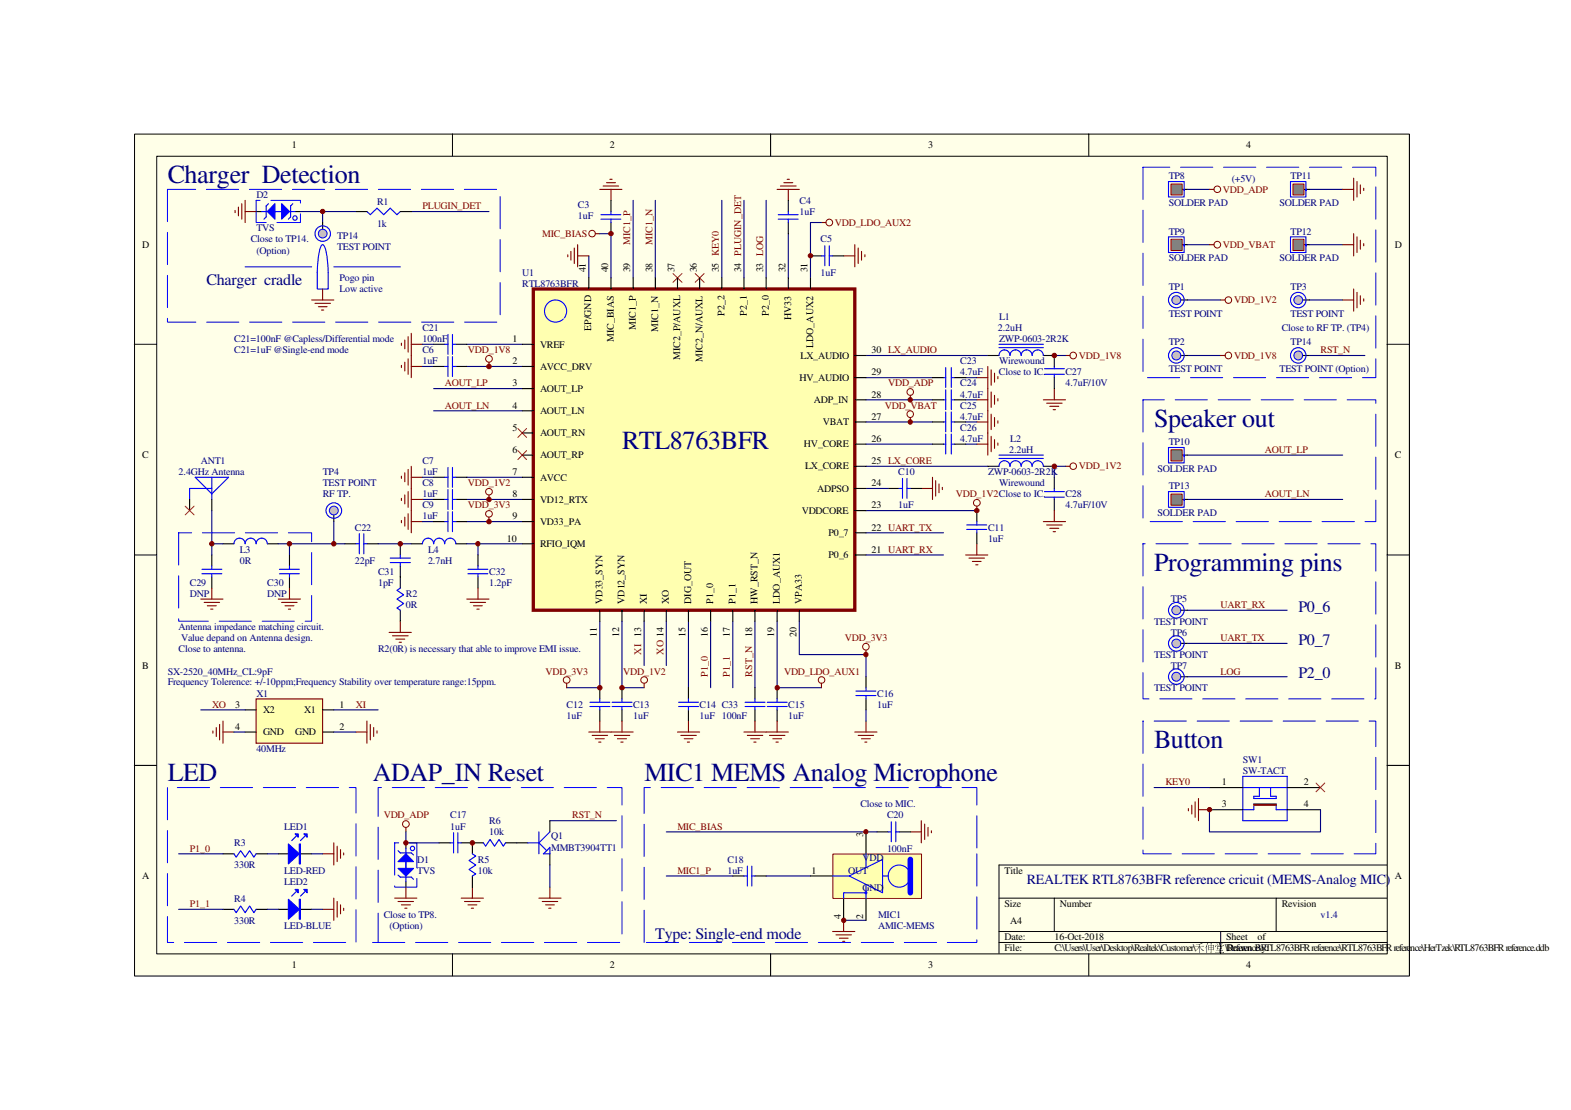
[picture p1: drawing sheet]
<svg xmlns="http://www.w3.org/2000/svg" width="297mm" height="210mm" viewBox="0 0 297 210" stroke-linecap="round" stroke-linejoin="round" font-family="sans-serif">
<path d="M25.4 25.4h241.1v159.2h-241.1z" fill="#ffffe8"/>
<g fill="none" stroke="#000" stroke-width=".19">
<path d="M25.4 25.4h241.1v159.2h-241.1zM29.6 29.5h232.7v150.9h-232.7zM85.6 25.3v4.2M145.7 25.3v4.2M205.9 25.3v4.2M25.4 65.1h4.2M262.3 65.1h4.1M25.4 104.9h4.2M262.3 104.9h4.1M25.4 144.7h4.2M262.3 144.7h4.1M188.9 169.8h73.4"/>
<path d="M188.9 176.1h73.4M188.9 178.2h73.4M199.3 169.8v6.3M230.8 176.1v4.2M241.3 169.8v6.3M262.3 163.6h-73.4v16.7M85.6 180.3v4.2M145.7 180.3v4.2M205.9 180.3v4.2"/>
</g>
<g fill="none" stroke="#000080" stroke-width=".21">
<path d="M119.7 37.9v14.6M123.9 37.9v14.6M144.9 37.9v14.6M111.3 48.4v4.1M113.4 44.2h2.1v8.3M149.1 44.2v8.3M155.3 42.1h-2.1v10.4M79.9 69.3h2.1M79.9 65.1h2.1M82 73.5h16.8M82 77.7h16.8M88.3 69.3h10.5"/>
<path d="M88.3 65.1h10.5M163.7 79.8h12.6M163.7 75.6h12.6M163.7 71.4h12.6M163.7 67.2h23.1M182.6 79.8h2.1M182.6 75.6h2.1M182.6 71.4h2.1M199.3 67.2h2.2M79.9 94.4h2.1M79.9 90.3h2.1M79.9 98.6h2.1"/>
<path d="M88.3 94.4h10.5M88.3 90.3h10.5M88.3 98.6h10.5M163.7 88.2h23.1M163.7 84h12.6M163.7 96.6h21M182.6 84h2.1M201.5 88.2h-2.2v2.1M75.7 102.8h2.1M98.8 102.8h-8.4v2.1M113.4 117.5v12.5h-6.3M117.6 117.5v12.5h4.2"/>
<path d="M121.8 117.5v8.4M126 117.5v8.4M130.2 117.5v12.5M134.4 117.5v12.5M138.6 117.5v12.5M142.7 117.5v12.5M146.9 117.5v12.5h8.4M151.1 117.5v6.3h12.6v4.2M163.7 100.8h14.7M163.7 104.9h14.7M163.7 134.2v2.2"/>
</g>
<g fill="none" stroke="#800000" stroke-width=".21">
<path d="M113.4 35.8h4.2M114 35.2h3M114.7 34.5h1.7M115.3 33.9h.4M115.5 35.8v2.1M146.9 35.8h4.2M147.6 35.2h2.9M148.2 34.5h1.7M148.8 33.9h.5M149.1 35.8v2.1M107.4 48.2v.4M107.9 47.5v1.7"/>
<path d="M108.6 46.9v2.9M109.2 48.4h2.1M109.2 46.3v4.2M112.6 44.2h.8M155.3 42.1h.9M159.5 48.4h2.1M161.6 46.3v4.2M162.3 46.9v2.9M162.9 47.5v1.7M163.5 48.2v.4M75.9 64.9v.4M75.9 69.1v.4"/>
<path d="M76.5 64.3v1.7M76.5 68.5v1.6M77.2 63.7v2.9M77.2 67.9v2.9M77.8 63v8.4M77.8 69.3h2.1M77.8 65.1h2.1M92.5 68.5v.8M172.1 74.8v.8M172.1 79v.8M184.7 75.6h2.1M184.7 79.8h2.1"/>
<path d="M184.7 71.4h2.1M186.8 69.3v16.8M187.4 69.9v3M187.4 74.1v2.9M187.4 78.3v2.9M188 70.6v1.7M188 74.8v1.7M188 79v1.6M188.7 71.2v.4M188.7 75.4v.4M188.7 79.6v.4M197.3 75.6h4.2"/>
<path d="M197.9 76.2h2.9M198.5 76.8h1.7M199.1 77.5h.5M199.3 73.5v2.1M201.5 67.2h.8M75.9 90v.5M75.9 94.2v.5M75.9 98.4v.4M76.5 89.4v1.7M76.5 93.6v1.7M76.5 97.8v1.7M77.2 88.8v2.9"/>
<path d="M77.2 93v2.9M77.2 97.2v2.9M77.8 88.2v12.6M77.8 98.6h2.1M77.8 90.3h2.1M77.8 94.4h2.1M92.5 93.6v.8M92.5 97.8v.8M174.2 92.4h2.1M176.3 90.3v4.1M176.9 90.9v2.9M177.5 91.5v1.7"/>
<path d="M178.2 92.2v.4M184.7 84h2.1M184.7 95.7v.9M187.4 82.5v2.9M188 83.1v1.7M188.7 83.8v.4M197.3 98.6h4.2M197.9 99.3h2.9M198.5 99.9h1.7M199.3 96.6v2M201.5 88.2h.8M73.6 119.6h4.2"/>
<path d="M75.7 117.5v2.1M88.3 113.3h4.2M88.9 113.9h2.9M89.5 114.6h1.7M90.2 115.2h.4M90.4 111.2v2.1M182.6 104.9h4.2M183.2 105.5h2.9M183.8 106.2h1.7M184.5 106.8h.4M184.7 102.8v2.1M199.1 100.5h.5"/>
<path d="M74.2 120.2h3M74.8 120.9h1.7M75.5 121.5h.4M107.1 129.2v.8M111.3 138.4h8.4M112 139.1h2.9M112.6 139.7h1.7M113.4 136.4v2M116.2 139.1h2.9M116.8 139.7h1.6M117.6 136.4v2M121.8 129.2v.8"/>
<path d="M128.1 138.4h4.2M128.7 139.1h3M129.4 139.7h1.6M130.2 136.4v2M140.7 138.4h8.4M141.3 139.1h2.9M141.9 139.7h1.7M142.7 136.4v2M145.5 139.1h2.9M146.1 139.7h1.7M146.9 136.4v2M155.3 129.2v.8"/>
<path d="M161.6 138.4h4.2M162.3 139.1h2.9M162.9 139.7h1.6M163.7 122.9v.9M163.7 136.4v2M113.2 140.3h.4M117.4 140.3h.4M130 140.3h.4M142.5 140.3h.5M146.7 140.3h.4M163.5 140.3h.4"/>
</g>
<g fill="none" stroke="#800000" stroke-width=".19">
<circle cx="111.9" cy="44.2" r=".62"/>
<circle cx="156.8" cy="42.1" r=".63"/>
<circle cx="92.5" cy="67.9" r=".63"/>
<circle cx="172.1" cy="78.3" r=".62"/>
<circle cx="172.1" cy="74.1" r=".62"/>
<circle cx="202.9" cy="67.2" r=".63"/>
<circle cx="92.5" cy="93" r=".63"/>
<circle cx="92.5" cy="97.2" r=".63"/>
<circle cx="184.7" cy="95.1" r=".64"/>
<circle cx="202.9" cy="88.2" r=".62"/>
<circle cx="107.1" cy="128.6" r=".63"/>
<circle cx="121.8" cy="128.6" r=".63"/>
<circle cx="155.3" cy="128.6" r=".62"/>
<circle cx="163.7" cy="122.3" r=".62"/>
</g>
<g fill="none" stroke="#00f" stroke-width=".21">
<path d="M113.6 40.6h3.8M113.6 41.4h3.8M115.5 40v.6M115.5 41.4v.7M147.1 40.6h3.8M147.1 41.4h3.8M149.1 40v.6M149.1 41.4v.7M155.3 48.4h.7M156 46.5v3.7M156.8 48.4h.6M156.8 46.5v3.7"/>
<path d="M84.1 65.1h.6M84.1 69.3h.6M84.7 63.2v3.8M84.7 67.4v3.8M85.6 65.1h.6M85.6 63.2v3.8M85.6 67.4v3.8M85.6 69.3h.6M188.9 67.2a1.04 1.04 0 0 1 1-1 1.04 1.04 0 0 1 1.1 1 1.06 1.06 0 0 1 1-1 1.06 1.06 0 0 1 1.1 1 1.04 1.04 0 0 1 1-1 1.04 1.04 0 0 1 1.1 1 1.06 1.06 0 0 1 1-1 1.06 1.06 0 0 1 1.1 1M188.9 65.1h8.4M188.9 65.7h8.4M197.5 70.8h3.7"/>
<path d="M197.5 69.7h3.7M199.3 69.3v.4M199.3 70.8v.6M84.1 90.3h.6M84.1 94.4h.6M84.1 98.6h.6M84.7 88.4v3.8M84.7 92.6v3.8M84.7 96.8v3.7M85.6 88.4v3.8M85.6 92.6v3.8M85.6 96.8v3.7"/>
<path d="M85.6 90.3h.6M85.6 94.4h.6M85.6 98.6h.6M170 92.4h.6M170.6 90.5v3.7M171.5 92.4h.6M171.5 90.5v3.7M182.8 99.3h3.8M184.7 98.6v.7M188.9 88.2a1.04 1.04 0 0 1 1-1.1 1.04 1.04 0 0 1 1.1 1.1 1.06 1.06 0 0 1 1-1.1 1.06 1.06 0 0 1 1.1 1.1 1.04 1.04 0 0 1 1-1.1 1.04 1.04 0 0 1 1.1 1.1 1.06 1.06 0 0 1 1-1.1 1.06 1.06 0 0 1 1.1 1.1M188.9 86.7h8.4M188.9 86.1h8.4"/>
<path d="M197.5 93h3.7M197.5 94h3.7M199.3 92.4v.6M199.3 94v.4M73.8 106.4h3.8M73.8 105.5h3.8M75.7 111.2l-.6 .4 1.2 .9-1.2 .8 1.2 .8-1.2 .9 .6 .4M75.7 104.9v.6M75.7 106.4v.6M79.9 102.8a1.06 1.06 0 0 1 1-1 1.06 1.06 0 0 1 1.1 1 1.04 1.04 0 0 1 1-1 1.04 1.04 0 0 1 1.1 1 1.06 1.06 0 0 1 1-1 1.06 1.06 0 0 1 1.1 1M88.5 108.5h3.7M88.5 107.7h3.7"/>
<path d="M90.4 107v.7M90.4 108.5v.6M182.8 100.1h3.8M184.7 100.1v.7M111.5 133.6h3.8M111.5 132.8h3.8M113.4 132.2v.6M113.4 133.6v.6M115.7 133.6h3.8M115.7 132.8h3.8M117.6 132.2v.6M117.6 133.6v.6"/>
<path d="M128.3 133.6h3.8M128.3 132.8h3.8M130.2 132.2v.6M130.2 133.6v.6M140.9 133.6h3.7M140.9 132.8h3.7M142.7 132.2v.6M142.7 133.6v.6M145.1 133.6h3.7M145.1 132.8h3.7M146.9 132.2v.6M146.9 133.6v.6"/>
<path d="M161.8 131.5h3.8M161.8 130.7h3.8M163.7 130v.7M163.7 131.5v.7"/>
</g>
<g fill="none" stroke="#000" stroke-width=".21">
<path d="M115.5 37.9v2.1M149.1 37.9v2.1M115.5 42.1v2.1M149.1 42.1v2.1M153.2 48.4h2.1M157.4 48.4h2.1M82 65.1h2.1M82 69.3h2.1M86.2 65.1h2.1M86.2 69.3h2.1M186.8 67.2h2.1M197.3 67.2h2v2.1"/>
<path d="M199.3 71.4v2.1M82 90.3h2.1M82 94.4h2.1M82 98.6h2.1M86.2 90.3h2.1M86.2 94.4h2.1M86.2 98.6h2.1M167.9 92.4h2.1M172.1 92.4h2.1M184.7 96.6v2M186.8 88.2h2.1M197.3 88.2h2"/>
<path d="M199.3 90.3v2.1M199.3 94.4v2.2M75.7 102.8v2.1M75.7 107v4.2M75.7 115.4v2.1M77.8 102.8h2.1M86.2 102.8h2.1M90.4 104.9v2.1M90.4 109.1v2.1M184.7 100.8v2M113.4 130v2.2M113.4 134.2v2.2"/>
<path d="M117.6 130v2.2M117.6 134.2v2.2M130.2 130v2.2M130.2 134.2v2.2M142.7 130v2.2M142.7 134.2v2.2M146.9 130v2.2M146.9 134.2v2.2M163.7 128v2M163.7 132.2v2"/>
</g>
<path d="M127.3 51.7l1.6 1.7M128.9 51.7l-1.6 1.7M131.4 51.7l1.7 1.7M133.1 51.7l-1.7 1.7" fill="none" stroke="#f00" stroke-width=".19"/>
<path d="M48.4 132.2h12.6v8.3h-12.6z" fill-rule="evenodd" fill="#ffffb0"/>
<path d="M40.3 138.2v.4M40.9 137.6v1.7M41.5 137v2.9M42.2 138.4h2M42.2 136.4v4.1M48.4 132.2h12.6v8.3h-12.6zM67.3 138.4h2.1M69.4 136.4v4.1M70 137v2.9M70.7 137.6v1.7M71.3 138.2v.4" fill="none" stroke="#800000" stroke-width=".21"/>
<path d="M222.4 115.4h2.1M46.4 134.2h2M46.4 138.4h2M61 134.2h2.1M61 138.4h2.1" fill="none" stroke="#000" stroke-width=".21"/>
<path d="M224.5 115.4h18.9M38 134.2h8.4M44.2 138.4h2.2M63.1 138.4h4.2M63.1 134.2h8.4M224.5 121.7h18.9M224.5 128h18.9" fill="none" stroke="#000080" stroke-width=".21"/>
<path d="M216.1 102.8h44v29.4h-44z" fill="none" stroke="#00f" stroke-width=".19" stroke-dasharray="6.1 2"/>
<circle cx="222.4" cy="115.4" r="1.48" fill="none" stroke="#00f" stroke-width=".21"/>
<circle cx="222.4" cy="115.4" r=".85" fill="#c0c0c0"/>
<circle cx="222.4" cy="115.4" r=".85" fill="none" stroke="#00f" stroke-width=".19"/>
<path d="M222.4 121.7h2.1" fill="none" stroke="#000" stroke-width=".21"/>
<circle cx="222.4" cy="121.7" r="1.47" fill="none" stroke="#00f" stroke-width=".21"/>
<circle cx="222.4" cy="121.7" r=".84" fill="#c0c0c0"/>
<circle cx="222.4" cy="121.7" r=".84" fill="none" stroke="#00f" stroke-width=".19"/>
<path d="M222.4 128h2.1" fill="none" stroke="#000" stroke-width=".21"/>
<circle cx="222.4" cy="128" r="1.47" fill="none" stroke="#00f" stroke-width=".21"/>
<circle cx="222.4" cy="128" r=".85" fill="#c0c0c0"/>
<circle cx="222.4" cy="128" r=".85" fill="none" stroke="#00f" stroke-width=".19"/>
<path d="M216.1 136.4h44v25.1h-44zM31.7 148.9h35.6v29.3h-35.6zM70.4 178.2h47.2v-29.3h-46.1v29.3M121.8 178.2v-29.3h62.9v12.6" fill="none" stroke="#00f" stroke-width=".19" stroke-dasharray="6.1 2"/>
<path d="M126 157.3h39.8M218.2 148.9h10.5M228.7 153.1v4.2h21v-4.2M126 165.7h12.6M144.9 165.7h8.3M159.5 174h4.2" fill="none" stroke="#000080" stroke-width=".21"/>
<g fill="none" stroke="#800000" stroke-width=".21">
<path d="M63.1 159.4v4.2M172.1 157.3h2.1M174.2 155.2v4.2M174.8 155.8v2.9M175.5 156.5v1.6M176.1 157.1v.4M224.7 152.9v.4M225.3 152.3v1.6M226 151.6v3M226.6 151v4.2M226.6 153.1h2.1M237.1 152.1h4.2v.2h-4.2z"/>
<path d="M61 161.5h2.1M63.8 160v2.9M64.4 160.7v1.6M65 161.3v.4M157.4 176.1h4.2M158.1 176.8h2.9M158.7 177.4h1.7M159.3 178h.4M159.5 174v2.1"/>
</g>
<path d="M165.8 157.3h2.1M170 157.3h2.1M228.7 148.9h6.3M228.7 153.1h6.3M243.4 148.9h6.3M243.4 153.1h6.3M42.2 161.5h2M48.4 161.5h2.1M52.6 161.5h2.1M56.8 161.5h2.1M138.6 165.7h2.1M142.7 165.7h2.2" fill="none" stroke="#000" stroke-width=".21"/>
<g fill="none" stroke="#00f" stroke-width=".21">
<path d="M56 158.1l-.8 .9M57.7 158.1l-.9 .9M167.9 157.3h.6M168.5 155.4v3.8M169.4 157.3h.6M169.4 155.4v3.8M235 146.8h8.4v8.4h-8.4zM235 153.1h2.1v-1h4.2v1h2.1M235 148.9h8.4M238.1 148.9v1.7h-1v.4h4.2v-.4h-1.1v-1.7M44.2 161.5l.5 .6 .8-1.2 .9 1.2 .8-1.2 .8 1.2 .4-.6M140.7 165.7h.6"/>
<path d="M141.3 163.8v3.8M142.2 165.7h.5M142.2 163.8v3.8"/>
</g>
<path d="M237.1 152.2h4.2" fill="none" stroke="#ffffb0" stroke-width=".21"/>
<path d="M54.5 159.6l2.1 1.9-2.1 1.9z" fill="#00f"/>
<path d="M54.5 159.6l2.1 1.9-2.1 1.9zM56.6 159.6h.2v3.8h-.2zM56.7 159.6v3.8" fill="none" stroke="#00f" stroke-width=".21"/>
<path d="M57.4 157.7h.7v.6z" fill="#00f"/>
<path d="M57.4 157.7h.7v.6z" fill="none" stroke="#00f" stroke-width=".21"/>
<path d="M55.8 157.7h.6v.6z" fill="#00f"/>
<path d="M55.8 157.7h.6v.6zM44.2 172l.5 .6 .8-1.3 .9 1.3 .8-1.3 .8 1.3 .4-.6M56 168.6l-.8 .9M57.7 168.6l-.9 .9" fill="none" stroke="#00f" stroke-width=".21"/>
<path d="M33.8 161.5h8.4M50.5 161.5h2.1M58.9 161.5h2.1" fill="none" stroke="#000080" stroke-width=".21"/>
<path d="M61 172h2.1M63.1 169.8v4.2M63.8 170.5v2.9M64.4 171.1v1.7M65 171.7v.5" fill="none" stroke="#800000" stroke-width=".21"/>
<path d="M42.2 172h2M48.4 172h2.1M52.6 172h2.1M56.8 172h2.1" fill="none" stroke="#000" stroke-width=".21"/>
<path d="M54.5 170.1l2.1 1.9-2.1 1.8z" fill="#00f"/>
<path d="M54.5 170.1l2.1 1.9-2.1 1.8zM56.6 170.1h.2v3.7h-.2zM56.7 170.1v3.7" fill="none" stroke="#00f" stroke-width=".21"/>
<path d="M57.4 168.2h.7v.6z" fill="#00f"/>
<path d="M57.4 168.2h.7v.6z" fill="none" stroke="#00f" stroke-width=".21"/>
<path d="M55.8 168.2h.6v.6z" fill="#00f"/>
<g fill="none" stroke="#00f" stroke-width=".21">
<path d="M36.9 90.3h6.3l-3.2 3.1zM40 90.3v4.1M40 92.4h-4.1v2M38.2 108.5h3.7M38.2 107.7h3.7M40 107v.7M40 108.5v.6M44.2 102.8a1.06 1.06 0 0 1 1.1-1 1.06 1.06 0 0 1 1.1 1 1.04 1.04 0 0 1 1-1 1.04 1.04 0 0 1 1 1 1.06 1.06 0 0 1 1.1-1 1.06 1.06 0 0 1 1 1M52.8 108.5h3.8M52.8 107.7h3.8M54.7 107v.7M54.7 108.5v.6"/>
<path d="M55.8 168.2h.6v.6z"/>
<circle cx="63.1" cy="96.5" r="1.47"/>
</g>
<path d="M40 96.6v6.2M42.2 102.8h-2.2v2.1M54.7 102.8v2.1M71.5 102.8h4.2M88.3 102.8h2.1M33.8 172h8.4M50.5 172h2.1M58.9 172h2.1" fill="none" stroke="#000080" stroke-width=".21"/>
<path d="M35.9 94.4v2.2M40 94.4v2.2M63.1 96.6v2M40 104.9v2.1M40 109.1v2.1M42.2 102.8h2M50.5 102.8h2.1M54.7 104.9v2.1M54.7 109.1v2.1" fill="none" stroke="#000" stroke-width=".21"/>
<path d="M38 113.3h4.2M38.6 113.9h2.9M39.2 114.6h1.7M39.8 115.2h.5M40 111.2v2.1M52.6 113.3h4.2M53.3 113.9h2.9M53.9 114.6h1.7M54.5 115.2h.4M54.7 111.2v2.1" fill="none" stroke="#800000" stroke-width=".21"/>
<path d="M35 95.7l1.7 1.7M36.7 95.7l-1.7 1.7" fill="none" stroke="#f00" stroke-width=".19"/>
<circle cx="63.1" cy="96.5" r=".84" fill="#c0c0c0"/>
<circle cx="63.1" cy="96.5" r=".84" fill="none" stroke="#00f" stroke-width=".19"/>
<path d="M224.5 86.1h29.4M224.5 94.4h29.4" fill="none" stroke="#000080" stroke-width=".21"/>
<path d="M216.1 75.6h44v23h-44z" fill="none" stroke="#00f" stroke-width=".19" stroke-dasharray="6.1 2"/>
<path d="M222.4 86.1h2.1" fill="none" stroke="#000" stroke-width=".21"/>
<path d="M223.9 86.1v1.4h-3v-2.9h3v1.7" fill="none" stroke="#00f" stroke-width=".21"/>
<path d="M221.4 85.1h2.1v2.1h-2.1z" fill="#808080"/>
<path d="M221.4 85h2.1v2.2h-2.1z" fill="none" stroke="#800000" stroke-width=".19"/>
<path d="M222.4 94.4h2.1" fill="none" stroke="#000" stroke-width=".21"/>
<path d="M223.9 94.4v1.5h-3v-2.9h3v1.7" fill="none" stroke="#00f" stroke-width=".21"/>
<path d="M221.4 93.5h2.1v2h-2.1z" fill="#808080"/>
<path d="M221.4 93.4h2.1v2.1h-2.1z" fill="none" stroke="#800000" stroke-width=".19"/>
<path d="M163.7 92.4h4.2" fill="none" stroke="#000080" stroke-width=".21"/>
<g fill="none" stroke="#00f" stroke-width=".21">
<path d="M178.4 71.4h.4M178.4 75.6h.4M178.4 79.8h.4M178.8 69.5v3.8M178.8 73.7v3.8M178.8 77.9v3.8M179.9 71.4h.6M179.9 69.5v3.8M179.9 73.7v3.8M179.9 77.9v3.8M179.9 75.6h.6M179.9 79.8h.6"/>
<path d="M178.4 84h.4M178.8 82.1v3.8M179.9 82.1v3.8M179.9 84h.6"/>
</g>
<path d="M176.3 71.4h2.1M176.3 75.6h2.1M176.3 79.8h2.1M180.5 71.4h2.1M180.5 75.6h2.1M180.5 79.8h2.1M176.3 84h2.1M180.5 84h2.1" fill="none" stroke="#000" stroke-width=".21"/>
<circle cx="146.9" cy="130.1" r=".42" fill="#800000"/>
<circle cx="146.9" cy="130.1" r=".42" fill="none" stroke="#800000" stroke-width=".19"/>
<circle cx="117.6" cy="130.1" r=".42" fill="#800000"/>
<circle cx="117.6" cy="130.1" r=".42" fill="none" stroke="#800000" stroke-width=".19"/>
<circle cx="92.5" cy="94.5" r=".42" fill="#800000"/>
<circle cx="92.5" cy="94.5" r=".42" fill="none" stroke="#800000" stroke-width=".19"/>
<circle cx="163.7" cy="123.8" r=".41" fill="#800000"/>
<circle cx="163.7" cy="123.8" r=".41" fill="none" stroke="#800000" stroke-width=".19"/>
<circle cx="90.3" cy="102.8" r=".41" fill="#800000"/>
<circle cx="90.3" cy="102.8" r=".41" fill="none" stroke="#800000" stroke-width=".19"/>
<circle cx="184.7" cy="96.5" r=".42" fill="#800000"/>
<circle cx="184.7" cy="96.5" r=".42" fill="none" stroke="#800000" stroke-width=".19"/>
<circle cx="113.4" cy="130.1" r=".42" fill="#800000"/>
<circle cx="113.4" cy="130.1" r=".42" fill="none" stroke="#800000" stroke-width=".19"/>
<circle cx="199.3" cy="67.2" r=".42" fill="#800000"/>
<circle cx="199.3" cy="67.2" r=".42" fill="none" stroke="#800000" stroke-width=".19"/>
<circle cx="172.1" cy="75.6" r=".41" fill="#800000"/>
<circle cx="172.1" cy="75.6" r=".41" fill="none" stroke="#800000" stroke-width=".19"/>
<circle cx="172.1" cy="79.8" r=".41" fill="#800000"/>
<circle cx="172.1" cy="79.8" r=".41" fill="none" stroke="#800000" stroke-width=".19"/>
<circle cx="92.5" cy="69.3" r=".42" fill="#800000"/>
<circle cx="92.5" cy="69.3" r=".42" fill="none" stroke="#800000" stroke-width=".19"/>
<circle cx="92.5" cy="98.6" r=".42" fill="#800000"/>
<circle cx="92.5" cy="98.6" r=".42" fill="none" stroke="#800000" stroke-width=".19"/>
<circle cx="199.3" cy="88.2" r=".42" fill="#800000"/>
<circle cx="199.3" cy="88.2" r=".42" fill="none" stroke="#800000" stroke-width=".19"/>
<circle cx="153.2" cy="48.4" r=".42" fill="#800000"/>
<circle cx="153.2" cy="48.4" r=".42" fill="none" stroke="#800000" stroke-width=".19"/>
<circle cx="115.5" cy="44.2" r=".42" fill="#800000"/>
<circle cx="115.5" cy="44.2" r=".42" fill="none" stroke="#800000" stroke-width=".19"/>
<path d="M248.8 148.1l1.7 1.6M250.5 148.1l-1.7 1.6" fill="none" stroke="#f00" stroke-width=".19"/>
<path d="M163.7 157.3v4.2M153.2 165.7h4.2M159.5 169.8v4.2M163.7 169.8v4.2" fill="none" stroke="#000" stroke-width=".21"/>
<path d="M157.5 161.5h16.7v8.4h-16.7z" fill="#ffffb0"/>
<path d="M157.5 161.5h16.7v8.4h-16.7z" fill="none" stroke="#800000" stroke-width=".19"/>
<path d="M172.1 162.5v6.3" fill="none" stroke="#00f" stroke-width="1"/>
<g fill="none" stroke="#00f" stroke-width=".21">
<path d="M157.4 165.7h3.2M160.6 165.7l6.3-3.2v6.3zM163.6 168.7h.3v.3h-.3zM163.7 168.8h-4.2v1M163.7 161.5v2.5M163.7 167.3v2.5M166.9 165.7h1"/>
<circle cx="170" cy="165.7" r="2.1"/>
</g>
<circle cx="75.7" cy="102.8" r=".42" fill="#800000"/>
<circle cx="75.7" cy="102.8" r=".42" fill="none" stroke="#800000" stroke-width=".19"/>
<path d="M65.2 102.8h2.1M69.4 102.8h2.1" fill="none" stroke="#000" stroke-width=".21"/>
<path d="M67.3 102.8h.6M67.9 100.9v3.8M68.8 102.8h.6M68.8 100.9v3.8" fill="none" stroke="#00f" stroke-width=".21"/>
<path d="M136.5 37.9v14.6M52.6 102.8h12.6" fill="none" stroke="#000080" stroke-width=".21"/>
<circle cx="40" cy="102.8" r=".42" fill="#800000"/>
<circle cx="40" cy="102.8" r=".42" fill="none" stroke="#800000" stroke-width=".19"/>
<circle cx="54.7" cy="102.8" r=".42" fill="#800000"/>
<circle cx="54.7" cy="102.8" r=".42" fill="none" stroke="#800000" stroke-width=".19"/>
<path d="M33.8 100.8h25.1v16.7h-25.1z" fill="none" stroke="#00f" stroke-width=".19" stroke-dasharray="6.1 2"/>
<circle cx="228.7" cy="153.1" r=".41" fill="#800000"/>
<circle cx="228.7" cy="153.1" r=".41" fill="none" stroke="#800000" stroke-width=".19"/>
<path d="M63.1 98.6v4.2" fill="none" stroke="#000080" stroke-width=".21"/>
<circle cx="63.1" cy="102.8" r=".42" fill="#800000"/>
<circle cx="63.1" cy="102.8" r=".42" fill="none" stroke="#800000" stroke-width=".19"/>
<path d="M97.9 81l1.7 1.7M97.9 85.2l1.7 1.7M99.6 81l-1.7 1.7M99.6 85.2l-1.7 1.7" fill="none" stroke="#f00" stroke-width=".19"/>
<path d="M100.8 54.7h60.8v60.7h-60.8z" fill-rule="evenodd" fill="#ffffb0"/>
<path d="M100.8 54.7h60.8v60.7h-60.8z" fill="none" stroke="#800000" stroke-width=".63"/>
<g fill="none" stroke="#000" stroke-width=".21">
<path d="M111.3 52.5v2.2M115.5 52.5v2.2M119.7 52.5v2.2M123.9 52.5v2.2M128.1 52.5v2.2M132.3 52.5v2.2M136.5 52.5v2.2M140.7 52.5v2.2M144.9 52.5v2.2M149.1 52.5v2.2M153.2 52.5v2.2M245.5 56.7h2.1"/>
<path d="M98.8 65.1h2M98.8 69.3h2M98.8 73.5h2M98.8 77.7h2M161.6 79.8h2.1M161.6 75.6h2.1M161.6 71.4h2.1M161.6 67.2h2.1M98.8 98.6h2M98.8 81.9h2M98.8 86.1h2M98.8 90.3h2"/>
<path d="M98.8 94.4h2M161.6 96.6h2.1M161.6 92.4h2.1M161.6 88.2h2.1M161.6 84h2.1M98.8 102.8h2M113.4 115.4v2.1M117.6 115.4v2.1M121.8 115.4v2.1M126 115.4v2.1M130.2 115.4v2.1M134.4 115.4v2.1"/>
<path d="M138.6 115.4v2.1M142.7 115.4v2.1M146.9 115.4v2.1M151.1 115.4v2.1M161.6 104.9h2.1M161.6 100.8h2.1"/>
</g>
<g fill="none" stroke="#00f" stroke-width=".21">
<path d="M106.7 60.1a2.09 2.09 0 0 0-1.1-3.3 2.09 2.09 0 0 0-2.6 2.3 2.09 2.09 0 0 0 3.2 1.5l.3-.3"/>
<circle cx="245.5" cy="56.7" r="1.47"/>
</g>
<path d="M224.5 35.8h4.2M247.6 35.8h6.3M224.5 56.7h6.3M224.5 46.3h4.2M247.6 56.7h6.3M224.5 67.2h6.3" fill="none" stroke="#000080" stroke-width=".21"/>
<g fill="none" stroke="#800000" stroke-width=".19">
<circle cx="230.2" cy="35.8" r=".63"/>
<circle cx="230.2" cy="46.3" r=".63"/>
<circle cx="232.3" cy="56.7" r=".62"/>
<circle cx="232.2" cy="67.2" r=".62"/>
</g>
<path d="M228.7 35.8h.8M253.9 35.8h2M255.9 33.7v4.2M256.6 34.3v3M257.2 35v1.6M257.8 35.6v.4M228.7 46.3h.8M230.8 56.7h.8M230.8 67.2h.8" fill="none" stroke="#800000" stroke-width=".21"/>
<circle cx="245.5" cy="56.7" r=".82" fill="#c0c0c0"/>
<circle cx="245.5" cy="56.7" r=".82" fill="none" stroke="#00f" stroke-width=".19"/>
<path d="M253.9 56.7h2M255.9 54.7v4.1M256.6 55.3v2.9M257.2 55.9v1.7M257.8 56.5v.4" fill="none" stroke="#800000" stroke-width=".21"/>
<path d="M222.4 35.8h2.1" fill="none" stroke="#000" stroke-width=".21"/>
<path d="M223.9 35.8v1.5h-3v-3h3v1.7" fill="none" stroke="#00f" stroke-width=".21"/>
<path d="M221.4 34.8h2.1v2.1h-2.1z" fill="#808080"/>
<path d="M221.4 34.8h2.1v2.1h-2.1z" fill="none" stroke="#800000" stroke-width=".19"/>
<path d="M222.4 46.3h2.1" fill="none" stroke="#000" stroke-width=".21"/>
<path d="M223.9 46.3v1.5h-3v-3h3v1.7" fill="none" stroke="#00f" stroke-width=".21"/>
<path d="M221.4 45.3h2.1v2.1h-2.1z" fill="#808080"/>
<path d="M221.4 45.3h2.1v2.1h-2.1z" fill="none" stroke="#800000" stroke-width=".19"/>
<path d="M245.5 35.8h2.1" fill="none" stroke="#000" stroke-width=".21"/>
<path d="M246.9 35.8v1.5h-2.9v-3h2.9v1.7" fill="none" stroke="#00f" stroke-width=".21"/>
<path d="M244.5 34.8h2v2.1h-2z" fill="#808080"/>
<path d="M244.5 34.8h2v2.1h-2z" fill="none" stroke="#800000" stroke-width=".19"/>
<path d="M222.4 56.7h2.1" fill="none" stroke="#000" stroke-width=".21"/>
<circle cx="222.4" cy="56.8" r="1.47" fill="none" stroke="#00f" stroke-width=".21"/>
<circle cx="222.4" cy="56.8" r=".84" fill="#c0c0c0"/>
<circle cx="222.4" cy="56.8" r=".84" fill="none" stroke="#00f" stroke-width=".19"/>
<path d="M222.4 67.2h2.1" fill="none" stroke="#000" stroke-width=".21"/>
<circle cx="222.4" cy="67.2" r="1.47" fill="none" stroke="#00f" stroke-width=".21"/>
<circle cx="222.4" cy="67.2" r=".85" fill="#c0c0c0"/>
<circle cx="222.4" cy="67.2" r=".85" fill="none" stroke="#00f" stroke-width=".19"/>
<path d="M247.6 46.3h6.3" fill="none" stroke="#000080" stroke-width=".21"/>
<path d="M253.9 46.3h2M255.9 44.2v4.2M256.6 44.8v3M257.2 45.4v1.7M257.8 46.1v.4" fill="none" stroke="#800000" stroke-width=".21"/>
<path d="M245.5 46.3h2.1" fill="none" stroke="#000" stroke-width=".21"/>
<path d="M246.9 46.3v1.5h-2.9v-3h2.9v1.7" fill="none" stroke="#00f" stroke-width=".21"/>
<path d="M244.5 45.3h2v2.1h-2z" fill="#808080"/>
<path d="M244.5 45.3h2v2.1h-2z" fill="none" stroke="#800000" stroke-width=".19"/>
<path d="M31.7 35.8h62.9v25.1h-62.9zM216.1 31.6h44v39.8h-44z" fill="none" stroke="#00f" stroke-width=".19" stroke-dasharray="6.1 2"/>
<path d="M140.7 37.9v14.6M67.3 40h-6.3v2.1M77.8 40h14.7" fill="none" stroke="#000080" stroke-width=".21"/>
<path d="M54.9 38.9v2.1M51.8 40h1.5M69.4 40l.6 .6 1.3-1.2 1.3 1.2 1.2-1.2 1.3 1.2 .6-.6" fill="none" stroke="#00f" stroke-width=".21"/>
<path d="M48.4 40h1.1M55.8 40h1M67.3 40h2.1M75.7 40h2.1" fill="none" stroke="#000" stroke-width=".21"/>
<path d="M53.3 38.5l1.4 1.5-1.4 1.4z" fill="#00f"/>
<g fill="none" stroke="#00f" stroke-width=".21">
<path d="M50.3 38.9v2.1M53.3 38.5l1.4 1.5-1.4 1.4zM55.4 38.5l-.5 .4M52 40h1.5M54.9 41l-.4 .4"/>
<circle cx="55.8" cy="41.2" r=".41"/>
</g>
<path d="M48.4 37.9h8.4v4.2h-8.4z" fill="none" stroke="#00f" stroke-width=".19" stroke-dasharray="6.1 2"/>
<path d="M52 38.5v2.9l-1.5-1.4z" fill="#00f"/>
<path d="M50.8 38.5l-.5 .4M52 38.5v2.9l-1.5-1.4zM49.5 40h1M50.3 41l-.4 .4M54.7 40h1.1" fill="none" stroke="#00f" stroke-width=".21"/>
<path d="M44.4 39.8v.4M45.1 39.2v1.6M45.7 38.5v2.9M46.4 37.9v4.2M46.4 40h2" fill="none" stroke="#800000" stroke-width=".21"/>
<path d="M56.8 40h4.2" fill="none" stroke="#000080" stroke-width=".21"/>
<circle cx="61" cy="40" r=".41" fill="#800000"/>
<circle cx="61" cy="40" r=".41" fill="none" stroke="#800000" stroke-width=".19"/>
<path d="M61 42.1v2.1" fill="none" stroke="#000" stroke-width=".21"/>
<circle cx="61" cy="44.2" r="1.47" fill="none" stroke="#00f" stroke-width=".21"/>
<circle cx="61" cy="44.2" r=".83" fill="#c0c0c0"/>
<circle cx="61" cy="44.2" r=".83" fill="none" stroke="#00f" stroke-width=".19"/>
<g fill="none" stroke="#00f" stroke-width=".21">
<path d="M46.4 50.5h12.5M60.8 46.4l.2-.1a1.76 1.76 0 0 1 .7 1.5l.3 2.6 .1 4.3h-2.1l.1-5.3 .4-2.3zM63.1 50.5h12.6M85.1 159.4h.7M85.8 157.5v3.8M86.6 159.4h.6M86.6 157.5v3.8M91.4 159.4l.4 .6 .9-1.3 .8 1.3 .9-1.3 .8 1.3 .4-.6M99.8 159.4h2.1M101.9 159.4l1.5 1.5M101.9 157.3v4.2M104 157.3l-2.1 2.1"/>
<path d="M75.7 161.3h2.1M76.7 162.9v1.5M89.3 161.5l.7 .4-1.3 .8 1.3 .9-1.3 .8 1.3 .9-.7 .4M102.7 161.5l1.3-1.3v1.3z"/>
</g>
<g fill="none" stroke="#800000" stroke-width=".21">
<path d="M58.9 56.7h4.2M59.6 57.4h2.9M60.2 58h1.6M60.8 58.6h.4M61 54.7v2M76.7 156.5v.8M87.2 169.8h4.2M87.8 170.5h3M88.5 171.1h1.7M89.1 171.7h.4M89.3 167.8v2M101.9 169.8h4.2"/>
<path d="M102.5 170.5h2.9M103.2 171.1h1.6M103.8 171.7h.4M104 167.8v2"/>
</g>
<path d="M184.7 161.5v16.7h-62.9" fill="none" stroke="#00f" stroke-width=".19" stroke-dasharray="6.1 2"/>
<path d="M104 155.2h12.5M104 163.6v4.2" fill="none" stroke="#000080" stroke-width=".21"/>
<circle cx="76.7" cy="155.8" r=".64" fill="none" stroke="#800000" stroke-width=".19"/>
<path d="M76.7 159.4v1M83 159.4h2.1M87.2 159.4h4.2M89.3 159.4v2.1M95.6 159.4h4.2M104 155.2v2.1M76.7 166.7v1.1M89.3 165.7v2.1M104 161.5v2.1" fill="none" stroke="#000" stroke-width=".21"/>
<path d="M76.7 161.5l1.5 1.4h-2.9z" fill="#00f"/>
<g fill="none" stroke="#00f" stroke-width=".21">
<path d="M75.3 160.9l.4 .4M75.7 165.9h2.1M76.7 161.5l1.5 1.4h-2.9zM76.7 162.7v1.5M77.8 161.3l.4 .4"/>
<circle cx="78" cy="160.4" r=".42"/>
</g>
<path d="M74.6 159.4h4.2v8.4h-4.2z" fill="none" stroke="#00f" stroke-width=".19" stroke-dasharray="6.1 2"/>
<path d="M75.3 164.2h2.9l-1.5 1.5z" fill="#00f"/>
<path d="M75.3 164.2h2.9l-1.5 1.5zM75.3 165.5l.4 .4M76.7 160.4v1.1M76.7 165.7v1M77.8 165.9l.4 .4" fill="none" stroke="#00f" stroke-width=".21"/>
<path d="M74.6 169.8h4.2M75.3 170.5h2.9M75.9 171.1h1.7M76.5 171.7h.5M76.7 167.8v2" fill="none" stroke="#800000" stroke-width=".21"/>
<path d="M76.7 157.3v2.1h6.3" fill="none" stroke="#000080" stroke-width=".21"/>
<circle cx="89.3" cy="159.4" r=".42" fill="#800000"/>
<circle cx="89.3" cy="159.4" r=".42" fill="none" stroke="#800000" stroke-width=".19"/>
<circle cx="76.7" cy="159.4" r=".42" fill="#800000"/>
<circle cx="76.7" cy="159.4" r=".42" fill="none" stroke="#800000" stroke-width=".19"/>
<path d="M245.5 67.2h2.1" fill="none" stroke="#000" stroke-width=".21"/>
<circle cx="245.5" cy="67.2" r="1.46" fill="none" stroke="#00f" stroke-width=".21"/>
<circle cx="245.5" cy="67.2" r=".83" fill="#c0c0c0"/>
<circle cx="245.5" cy="67.2" r=".83" fill="none" stroke="#00f" stroke-width=".19"/>
<path d="M247.6 67.2h10.5" fill="none" stroke="#000080" stroke-width=".21"/>
<circle cx="159.5" cy="174" r=".41" fill="#800000"/>
<circle cx="159.5" cy="174" r=".41" fill="none" stroke="#800000" stroke-width=".19"/>
<circle cx="163.7" cy="157.3" r=".41" fill="#800000"/>
<circle cx="163.7" cy="157.3" r=".41" fill="none" stroke="#800000" stroke-width=".19"/>
<g font-size="4.9" fill="#000080">
<text x="31.7" y="34.6">Charger Detection</text>
<text x="218.2" y="80.7">Speaker out</text>
<text x="117.6" y="84.9">RTL8763BFR</text>
<text x="218.2" y="107.9">Programming pins</text>
<text x="218.2" y="141.5">Button</text>
<text x="31.7" y="147.7">LED</text>
<text x="70.5" y="147.7">ADAP_IN Reset</text>
<text x="121.8" y="147.7">MIC1 MEMS Analog Microphone</text>
</g>
<g font-size="3" fill="#000080">
<text x="39" y="53.9">Charger cradle</text>
<text x="245.5" y="115.7">P0_6</text>
<text x="245.5" y="122">P0_7</text>
<text x="245.5" y="128.3">P2_0</text>
<text x="123.9" y="177.5">Type: Single-end mode</text>
</g>
<text font-size="2.6" fill="#000080" x="194.1" y="167.1">REALTEK RTL8763BFR reference cricuit (MEMS-Analog MIC)</text>
<g font-size="1.9">
<text x="55.2" y="28">1</text>
<text x="115.3" y="28">2</text>
<text x="175.5" y="28">3</text>
<text x="235.6" y="28">4</text>
<text x="26.9" y="46.9">D</text>
<text x="263.7" y="46.9">D</text>
<text x="110.8" y="51.5" transform="rotate(-90 110.8 51.5)">41</text>
<text x="115" y="51.5" transform="rotate(-90 115 51.5)">40</text>
<text x="119.2" y="51.5" transform="rotate(-90 119.2 51.5)">39</text>
<text x="123.4" y="51.5" transform="rotate(-90 123.4 51.5)">38</text>
<text x="127.5" y="51.5" transform="rotate(-90 127.5 51.5)">37</text>
<text x="131.7" y="51.5" transform="rotate(-90 131.7 51.5)">36</text>
<text x="135.9" y="51.5" transform="rotate(-90 135.9 51.5)">35 KEY0</text>
<text x="140.1" y="51.5" transform="rotate(-90 140.1 51.5)">34 PLUGIN_DET</text>
<text x="144.3" y="51.5" transform="rotate(-90 144.3 51.5)">33 LOG</text>
<text x="148.5" y="51.5" transform="rotate(-90 148.5 51.5)">32</text>
<text x="152.7" y="51.5" transform="rotate(-90 152.7 51.5)">31</text>
<text x="137" y="59.7" transform="rotate(-90 137 59.7)">P2_2</text>
<text x="141.2" y="59.7" transform="rotate(-90 141.2 59.7)">P2_1</text>
<text x="145.4" y="59.7" transform="rotate(-90 145.4 59.7)">P2_0</text>
<text x="96.9" y="64.7">1</text>
<text x="102.1" y="65.7">VREF</text>
<text x="111.8" y="62.6" transform="rotate(-90 111.8 62.6)">EP/GND</text>
<text x="116" y="64.7" transform="rotate(-90 116 64.7)">MIC_BIAS</text>
<text x="120.2" y="62.4" transform="rotate(-90 120.2 62.4)">MIC1_P</text>
<text x="124.4" y="62.8" transform="rotate(-90 124.4 62.8)">MIC1_N</text>
<text x="149.6" y="60.5" transform="rotate(-90 149.6 60.5)">HV33</text>
<text x="153.8" y="65.8" transform="rotate(-90 153.8 65.8)">LDO_AUX2</text>
<text x="96.9" y="68.9">2</text>
<text x="102.1" y="69.9">AVCC_DRV</text>
<text x="128.6" y="68.1" transform="rotate(-90 128.6 68.1)">MIC2_P/AUXL</text>
<text x="132.8" y="68.5" transform="rotate(-90 132.8 68.5)">MIC2_N/AUXL</text>
<text x="151.4" y="67.9">LX_AUDIO</text>
<text x="164.8" y="66.8">30 LX_AUDIO</text>
<text x="164.8" y="71">29</text>
<text x="96.9" y="73.1">3</text>
<text x="96.9" y="77.3">4</text>
<text x="102.1" y="74.1">AOUT_LP</text>
<text x="151.2" y="72.1">HV_AUDIO</text>
<text x="153.9" y="76.2">ADP_IN</text>
<text x="164.8" y="75.2">28</text>
<text x="96.9" y="81.4">5</text>
<text x="102.1" y="78.3">AOUT_LN</text>
<text x="102.1" y="82.5">AOUT_RN</text>
<text x="155.6" y="80.4">VBAT</text>
<text x="164.8" y="79.4">27</text>
<text x="164.8" y="83.6">26</text>
<text x="26.9" y="86.7">C</text>
<text x="96.9" y="85.6">6</text>
<text x="96.9" y="89.8">7</text>
<text x="102.1" y="86.7">AOUT_RP</text>
<text x="152" y="84.6">HV_CORE</text>
<text x="152.2" y="88.8">LX_CORE</text>
<text x="164.8" y="87.8">25 LX_CORE</text>
<text x="263.7" y="86.7">C</text>
<text x="96.9" y="94">8</text>
<text x="102.1" y="90.9">AVCC</text>
<text x="102.1" y="95.1">VD12_RTX</text>
<text x="154.5" y="93">ADPSO</text>
<text x="164.8" y="91.9">24</text>
<text x="96.9" y="98.2">9</text>
<text x="102.1" y="99.3">VD33_PA</text>
<text x="151.6" y="97.2">VDDCORE</text>
<text x="156.6" y="101.3">P0_7</text>
<text x="164.8" y="96.1">23</text>
<text x="164.8" y="100.3">22 UART_TX</text>
<text x="95.8" y="102.4">10</text>
<text x="102.1" y="103.5">RFIO_IQM</text>
<text x="156.6" y="105.5">P0_6</text>
<text x="164.8" y="104.5">21 UART_RX</text>
<text x="113.9" y="114.2" transform="rotate(-90 113.9 114.2)">VD33_SYN</text>
<text x="118.1" y="114.2" transform="rotate(-90 118.1 114.2)">VD12_SYN</text>
<text x="122.3" y="114.2" transform="rotate(-90 122.3 114.2)">XI</text>
<text x="126.5" y="114.2" transform="rotate(-90 126.5 114.2)">XO</text>
<text x="130.7" y="114.2" transform="rotate(-90 130.7 114.2)">DIG_OUT</text>
<text x="134.9" y="114.2" transform="rotate(-90 134.9 114.2)">P1_0</text>
<text x="139.1" y="114.2" transform="rotate(-90 139.1 114.2)">P1_1</text>
<text x="143.3" y="114.2" transform="rotate(-90 143.3 114.2)">HW_RST_N</text>
<text x="147.4" y="114.2" transform="rotate(-90 147.4 114.2)">LDO_AUX1</text>
<text x="151.6" y="114.2" transform="rotate(-90 151.6 114.2)">VPA33</text>
<text x="112.9" y="120.4" transform="rotate(-90 112.9 120.4)">11</text>
<text x="117" y="120.4" transform="rotate(-90 117 120.4)">12</text>
<text x="121.2" y="120.4" transform="rotate(-90 121.2 120.4)">13</text>
<text x="129.6" y="120.4" transform="rotate(-90 129.6 120.4)">15</text>
<text x="133.8" y="120.4" transform="rotate(-90 133.8 120.4)">16</text>
<text x="138" y="120.4" transform="rotate(-90 138 120.4)">17</text>
<text x="142.2" y="120.4" transform="rotate(-90 142.2 120.4)">18</text>
<text x="146.4" y="120.4" transform="rotate(-90 146.4 120.4)">19</text>
<text x="150.6" y="120.4" transform="rotate(-90 150.6 120.4)">20</text>
<text x="26.9" y="126.5">B</text>
<text x="263.7" y="126.5">B</text>
<text x="44.5" y="133.8">3</text>
<text x="49.7" y="134.9">X2</text>
<text x="57.5" y="134.9">X1</text>
<text x="64.2" y="133.8">1</text>
<text x="44.5" y="138">4</text>
<text x="49.7" y="139.1">GND</text>
<text x="55.8" y="139.1">GND</text>
<text x="64.2" y="138">2</text>
<text x="231" y="148.5">1</text>
<text x="246.5" y="148.5">2</text>
<text x="231" y="152.7">3</text>
<text x="246.5" y="152.7">4</text>
<text x="163.2" y="158.4" transform="rotate(-90 163.2 158.4)">3</text>
<text x="26.9" y="166.3">A</text>
<text x="153.5" y="165.2">1</text>
<text x="189.9" y="165.2">Title</text>
<text x="263.7" y="166.3">A</text>
<text x="159" y="173.9" transform="rotate(-90 159 173.9)">4</text>
<text x="163.2" y="173.9" transform="rotate(-90 163.2 173.9)">2</text>
<text x="189.9" y="171.5">Size</text>
<text x="200.4" y="171.5">Number</text>
<text x="242.4" y="171.5">Revision</text>
<text x="189.9" y="177.8">Date:</text>
<text x="189.9" y="179.9">File:</text>
<text x="191" y="174.7">A4</text>
<text x="199.4" y="179.9">C:\Users\User\Desktop\Realtek\Customer\禾禾禾\Reference\RTL8763BFR reference\RTL8763BFR reference\HerTzek\RTL8763BFR reference.ddb</text>
<text x="199.4" y="177.8">16-Oct-2018</text>
<text x="231.9" y="177.8">Sheet</text>
<text x="231.9" y="179.9">Drawn By:</text>
<text x="237.8" y="177.8">of</text>
<text x="55.2" y="183">1</text>
<text x="115.3" y="183">2</text>
<text x="175.5" y="183">3</text>
<text x="235.6" y="183">4</text>
</g>
<g font-size="1.9" fill="#000080">
<text x="221" y="33.9">TP8</text>
<text x="232.9" y="34.3">(+5V)</text>
<text x="244" y="33.9">TP11</text>
<text x="48.5" y="37.5">D2</text>
<text x="71.3" y="38.7">R1</text>
<text x="109.3" y="39.4">C3</text>
<text x="109.3" y="41.4">1uF</text>
<text x="151.2" y="38.5">C4</text>
<text x="151.2" y="40.6">1uF</text>
<text x="221" y="38.9">SOLDER PAD</text>
<text x="241.9" y="38.9">SOLDER PAD</text>
<text x="47.4" y="45.8">Close to TP14.</text>
<text x="48.5" y="43.8">TVS</text>
<text x="48.5" y="48">(Option)</text>
<text x="63.8" y="45.2">TP14</text>
<text x="63.8" y="47.3">TEST POINT</text>
<text x="71.3" y="42.9">1k</text>
<text x="155.1" y="45.8">C5</text>
<text x="221" y="44.4">TP9</text>
<text x="244" y="44.4">TP12</text>
<text x="64.2" y="53.2">Pogo pin</text>
<text x="98.8" y="52.1">U1</text>
<text x="155.1" y="52.1">1uF</text>
<text x="221" y="49.4">SOLDER PAD</text>
<text x="241.9" y="49.4">SOLDER PAD</text>
<text x="64.2" y="55.3">Low active</text>
<text x="98.8" y="54.2">RTL8763BFR</text>
<text x="221" y="54.9">TP1</text>
<text x="221" y="59.9">TEST POINT</text>
<text x="244" y="54.9">TP3</text>
<text x="244" y="59.9">TEST POINT</text>
<text x="44.3" y="64.7">C21=100nF @Capless/Differential mode</text>
<text x="79.9" y="62.6">C21</text>
<text x="79.9" y="64.7">100nF</text>
<text x="188.7" y="62.6">2.2uH</text>
<text x="188.9" y="64.7">ZWP-0603-2R2K</text>
<text x="188.9" y="60.5">L1</text>
<text x="221" y="65.3">TP2</text>
<text x="242.4" y="62.6">Close to RF TP. (TP4)</text>
<text x="244" y="65.3">TP14</text>
<text x="44.3" y="66.8">C21=1uF @Single-end mode</text>
<text x="79.9" y="66.8">C6</text>
<text x="79.9" y="68.9">1uF</text>
<text x="181.6" y="68.9">C23</text>
<text x="181.6" y="71">4.7uF</text>
<text x="188.9" y="71">Close to IC.</text>
<text x="188.9" y="68.9">Wirewound</text>
<text x="201.5" y="71">C27</text>
<text x="221" y="70.4">TEST POINT</text>
<text x="241.9" y="70.4">TEST POINT (Option)</text>
<text x="181.6" y="73.1">C24</text>
<text x="181.6" y="75.2">4.7uF</text>
<text x="181.6" y="77.3">C25</text>
<text x="201.5" y="73.1">4.7uF/10V</text>
<text x="181.6" y="79.4">4.7uF</text>
<text x="181.6" y="81.4">C26</text>
<text x="181.6" y="83.6">4.7uF</text>
<text x="191" y="83.6">L2</text>
<text x="33.8" y="89.8">2.4GHz Antenna</text>
<text x="38" y="87.8">ANT1</text>
<text x="61" y="89.8">TP4</text>
<text x="79.9" y="87.8">C7</text>
<text x="79.9" y="89.8">1uF</text>
<text x="169.8" y="89.8">C10</text>
<text x="186.8" y="89.8">ZWP-0603-2R2K</text>
<text x="190.8" y="85.6">2.2uH</text>
<text x="218.9" y="89.2">SOLDER PAD</text>
<text x="221" y="84.2">TP10</text>
<text x="61" y="91.9">TEST POINT</text>
<text x="61" y="94">RF TP.</text>
<text x="79.9" y="91.9">C8</text>
<text x="79.9" y="94">1uF</text>
<text x="188.9" y="91.9">Wirewound</text>
<text x="201.5" y="94">C28</text>
<text x="221" y="92.5">TP13</text>
<text x="67.1" y="100.3">C22</text>
<text x="79.9" y="96.1">C9</text>
<text x="79.9" y="98.2">1uF</text>
<text x="169.8" y="96.1">1uF</text>
<text x="186.8" y="100.3">C11</text>
<text x="201.5" y="96.1">4.7uF/10V</text>
<text x="218.9" y="97.6">SOLDER PAD</text>
<text x="45.3" y="104.5">L3</text>
<text x="45.3" y="106.6">0R</text>
<text x="67.1" y="106.6">22pF</text>
<text x="80.9" y="104.5">L4</text>
<text x="80.9" y="106.6">2.7nH</text>
<text x="186.8" y="102.4">1uF</text>
<text x="35.9" y="110.8">C29</text>
<text x="35.9" y="112.9">DNP</text>
<text x="50.5" y="110.8">C30</text>
<text x="50.5" y="112.9">DNP</text>
<text x="71.5" y="108.7">C31</text>
<text x="71.5" y="110.8">1pF</text>
<text x="76.7" y="112.9">R2</text>
<text x="92.5" y="108.7">C32</text>
<text x="92.5" y="110.8">1.2pF</text>
<text x="221.4" y="113.9">TP5</text>
<text x="33.8" y="119.2">Antenna impedance matching circuit.</text>
<text x="76.7" y="115">0R</text>
<text x="218.2" y="118.1">TEST POINT</text>
<text x="33.8" y="123.4">Close to antenna.</text>
<text x="34.2" y="121.2">Value depand on Antenna design.</text>
<text x="71.5" y="123.4">R2(0R) is necessary that able to improve EMI issue.</text>
<text x="218.2" y="124.4">TEST POINT</text>
<text x="221.4" y="120.2">TP6</text>
<text x="31.7" y="129.6">Frequency Tolerence: +/-10ppm;Frequency Stability over temperature range:15ppm.</text>
<text x="31.7" y="127.6">SX-2520_40MHz_CL:9pF</text>
<text x="48.5" y="131.7">X1</text>
<text x="165.9" y="131.7">C16</text>
<text x="218.2" y="130.7">TEST POINT</text>
<text x="221.4" y="126.5">TP7</text>
<text x="107.1" y="133.8">C12</text>
<text x="107.1" y="135.9">1uF</text>
<text x="119.7" y="133.8">C13</text>
<text x="119.7" y="135.9">1uF</text>
<text x="132.3" y="133.8">C14 C33</text>
<text x="132.3" y="135.9">1uF 100nF</text>
<text x="149.1" y="133.8">C15</text>
<text x="149.1" y="135.9">1uF</text>
<text x="165.9" y="133.8">1uF</text>
<text x="48.5" y="142.2">40MHz</text>
<text x="235" y="144.3">SW1</text>
<text x="235" y="146.4">SW-TACT</text>
<text x="85.1" y="154.8">C17</text>
<text x="92.5" y="155.8">R6</text>
<text x="162.7" y="152.7">Close to MIC.</text>
<text x="167.7" y="154.8">C20</text>
<text x="44.3" y="160">R3</text>
<text x="53.7" y="156.9">LED1</text>
<text x="85.1" y="156.9">1uF</text>
<text x="92.5" y="157.9">10k</text>
<text x="104.2" y="158.7">Q1</text>
<text x="104.2" y="160.9">MMBT3904TT1</text>
<text x="167.7" y="161.1">100nF</text>
<text x="44.3" y="164.2">330R</text>
<text x="53.7" y="165.2">LED-RED</text>
<text x="53.7" y="167.3">LED2</text>
<text x="78.9" y="163.2">D1</text>
<text x="78.9" y="165.2">TVS</text>
<text x="90.4" y="163.2">R5</text>
<text x="90.4" y="165.2">10k</text>
<text x="137.5" y="163.2">C18</text>
<text x="137.5" y="165.2">1uF</text>
<text x="160.4" y="165.2">OUT</text>
<text x="163.1" y="162.7">VDD</text>
<text x="44.3" y="170.5">R4</text>
<text x="72.6" y="173.6">Close to TP8.</text>
<text x="163.1" y="168.4">GND</text>
<text x="166" y="173.6">MIC1</text>
<text x="249.7" y="173.6">v1.4</text>
<text x="44.3" y="174.7">330R</text>
<text x="53.7" y="175.7">LED-BLUE</text>
<text x="73.6" y="175.7">(Option)</text>
<text x="166" y="175.7">AMIC-MEMS</text>
</g>
<g font-size="1.9" fill="#800000">
<text x="79.9" y="39.6">PLUGIN_DET</text>
<text x="231.2" y="36.4">VDD_ADP</text>
<text x="102.5" y="44.8">MIC_BIAS</text>
<text x="119.2" y="46.3" transform="rotate(-90 119.2 46.3)">MIC1_P</text>
<text x="123.4" y="46.3" transform="rotate(-90 123.4 46.3)">MIC1_N</text>
<text x="157.9" y="42.7">VDD_LDO_AUX2</text>
<text x="231.2" y="46.9">VDD_VBAT</text>
<text x="233.3" y="57.4">VDD_1V2</text>
<text x="88.5" y="66.8">VDD_1V8</text>
<text x="204" y="67.9">VDD_1V8</text>
<text x="233.3" y="67.9">VDD_1V8</text>
<text x="249.7" y="66.8">RST_N</text>
<text x="84.1" y="73.1">AOUT_LP</text>
<text x="84.1" y="77.3">AOUT_LN</text>
<text x="167.3" y="77.3">VDD_VBAT</text>
<text x="167.9" y="73.1">VDD_ADP</text>
<text x="204" y="88.8">VDD_1V2</text>
<text x="239.2" y="85.6">AOUT_LP</text>
<text x="88.5" y="91.9">VDD_1V2</text>
<text x="180.7" y="94">VDD_1V2Close to IC.</text>
<text x="239.2" y="94">AOUT_LN</text>
<text x="88.5" y="96.1">VDD_3V3</text>
<text x="230.8" y="115">UART_RX</text>
<text x="121.2" y="123.8" transform="rotate(-90 121.2 123.8)">XI</text>
<text x="125.4" y="123.8" transform="rotate(-90 125.4 123.8)">XO 14</text>
<text x="159.8" y="121.2">VDD_3V3</text>
<text x="230.8" y="121.2">UART_TX</text>
<text x="103.2" y="127.6">VDD_3V3</text>
<text x="117.9" y="127.6">VDD_1V2</text>
<text x="133.8" y="128" transform="rotate(-90 133.8 128)">P1_0</text>
<text x="138" y="128" transform="rotate(-90 138 128)">P1_1</text>
<text x="142.2" y="128" transform="rotate(-90 142.2 128)">RST_N</text>
<text x="148.2" y="127.6">VDD_LDO_AUX1</text>
<text x="230.8" y="127.6">LOG</text>
<text x="40.1" y="133.8">XO</text>
<text x="67.3" y="133.8">XI</text>
<text x="220.3" y="148.5">KEY0</text>
<text x="72.6" y="154.8">VDD_ADP</text>
<text x="108.2" y="154.8">RST_N</text>
<text x="35.9" y="161.1">P1_0</text>
<text x="128.1" y="156.9">MIC_BIAS</text>
<text x="128.1" y="165.2">MIC1_P</text>
<text x="35.9" y="171.5">P1_1</text>
</g>
</svg>
